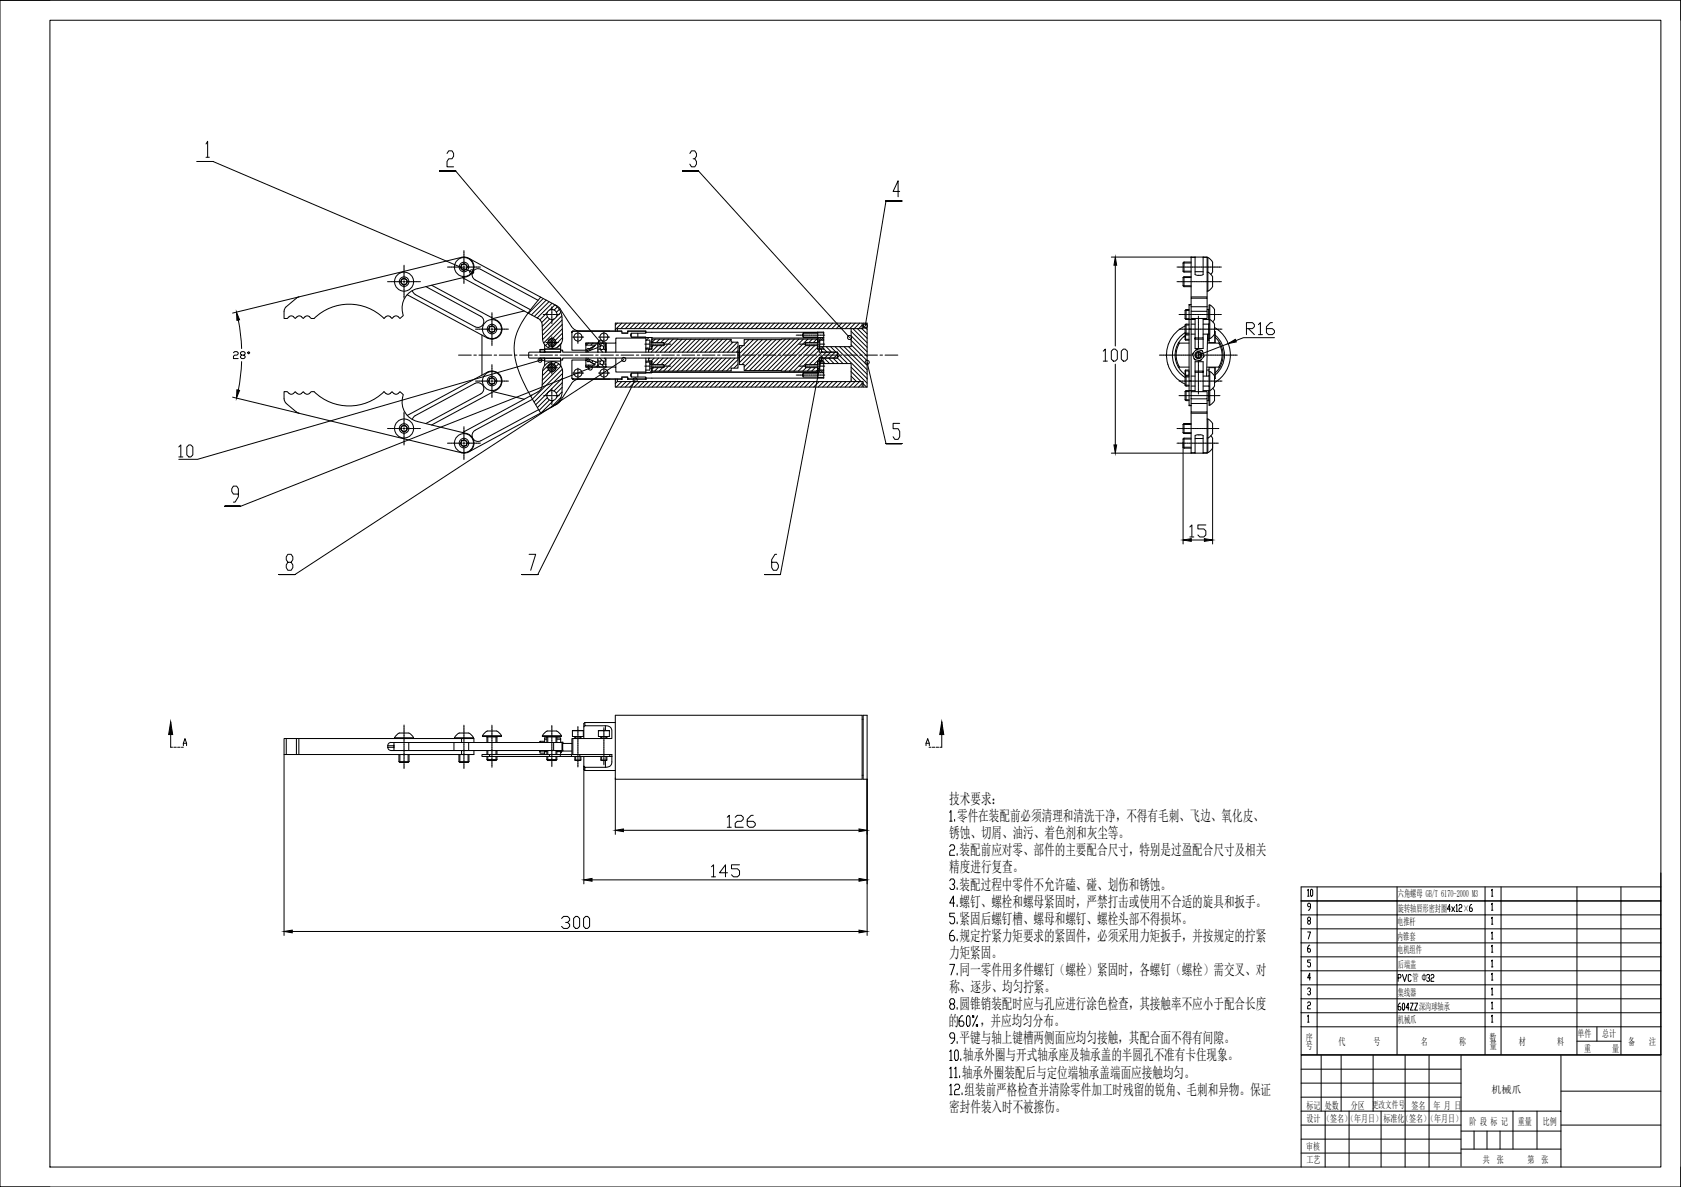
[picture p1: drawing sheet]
<svg xmlns="http://www.w3.org/2000/svg" width="841mm" height="594mm" viewBox="0 0 841 594" stroke-linecap="round" stroke-linejoin="round" font-family="sans-serif">
<!-- layer: 0 -->
<g fill="none" stroke="#000" stroke-width=".51">
<path d="M201 140l1-1 2 1-1 2-1 1-2-1zM231 133l1-1 2 1-1 2h-1l-2-1zM233 139l-24 5a10 10 0 0 0-7 14l-2 1-2-1-2 1-2-1-2 1a25 25 0 0 0-35 0h-1l-3-1-1 1-2-1-2 1-3-1-1 1h-2v-4l1-2M233 139a5 5 0 0 0 4-7 5 5 0 0 0-6-3l-83 20M234 129l43 23a8 8 0 0 1 4 7v10a5 5 0 0 1-4 5 5 5 0 0 1-6-4v-8l-1-2-39-21M592 131v5M592 131v1v4M592 138v5M592 138v1v4M592 131h4M592 136h4M592 138h4"/>
<path d="M596 129h2v8l2 1 2-1v-8h2M598 136h4M598 129h.1M602 129h.1M604 129v7M604 136h.1M604 136v10M604 129l3 2M604 136l3 3M607 131v5M607 139v4M607 136l-1 1"/>
<path d="M148 149l-5 5M204 148l40 21a5 5 0 0 0 7-2 5 5 0 0 0-2-7M213 143l27 15a3 3 0 0 1 2 4 3 3 0 0 1-4 2l-30-17-2-2M216 143l32 17M262 156l-15 3M269 150l-28-15a3 3 0 0 0-4 1 3 3 0 0 0 1 4l27 15M278 153l2 2M280 155l6 9 2 1 2 1M592 143h4M593 155h2M593 160h2M593 155v4v1"/>
<path d="M593 155v5M596 153h-1v7M596 154v2h8v-2M596 156v3h8v-3M596 154v-5h8v5M596 149h8M596 152l-1 1M596 160h2M596 149v-20h8v20M596 159v1M596 154h8M598 159v10h4v-10"/>
<path d="M602 160h3M604 155h1M604 146h.1M605 155v5M605 160v9M605 160v-7v7M605 155h.1M605 153l3 2v5l-1 1M605 160l3 2v5M607 143l-3 3M241 168v20M245 164l1-1 2 1-1 2h-1l-2-1z"/>
<path d="M264 177l17-1v-1h1v1h43v-1h1v-2h6v-1v-1h-6v-1h40v1h3v13h-3v2h-40v-2h6v-1v-1h-6v-1h-1v-2h-43v1h-1v-1h-16zM270 175h2v1h-2zM270 176h.1M270 179v1M270 179h2v1h-2zM272 175h-2M272 175h9v1h-9zM272 179v2h9v-2M272 175h9M272 172v3M272 176h.1M272 179h.1"/>
<path d="M272 179h9M281 172v3M281 179h.1M287 166h24v1h3v-1h9v1h-7l-1 1 1 1h7h-15v3h-15v3h-7v-9zM287 166h-1M287 166h24M287 166h.1M293 175v1M293 179v1M294 179v2h1M294 176v-1v1M294 176h.1"/>
<path d="M294 179v1M299 174l-5 2M299 172v4M299 179v5M299 175h1M299 173h1M302 173h1v3M303 172h-10v1h5l-3 2h-1M303 172v4zM303 172v3h-1M303 179v5M308 172v4"/>
<path d="M308 179v5M311 167h3M311 166h.1M314 166h9M314 166h.1M316 167v2M319 167v2M323 167l86-1v1h-7l-1 1 1 1h7h-86M323 169h3v2h-1v-1h-2v4M323 166h.1M323 169v1M323 174v2"/>
<path d="M323 179v2M325 179h44M325 176h44M325 171v2h1v2h-3M325 173v1h-2M326 171v2M332 171v2M370 176h-1v3h1M370 173v8M372 170h37v1h-6v2h6v2h2v1h8v3h-8v2h-2v1l-6 1v1h6v2l-37-1v-3h-2v-9h2zM402 167v2M403 171v2"/>
<path d="M409 167v2M409 171v2M410 171v2h-1v2h3v-1h-2v-1M412 167l-3-1 3 1v2M412 169h-3v2h1v-1h2M412 169v4M419 176v3M426 164v9h-16v3h9l1 2-1 1h-9v3h16v9M431 164h1v-2h2v32h-2v-3h-1M431 164v-2h-123v4M431 164h-122v2M590 172a12 12 0 0 0 0 12"/>
<path d="M590 172h5M590 172a11 11 0 0 0 0 12M592 169l-2 3M592 169h1M593 163v-1v5zM593 168l-1 1M593 167a13 13 0 0 0 0 22M593 163a16 16 0 0 0-9 15 16 16 0 0 0 9 14M593 167h2M593 170h2M593 167v3M593 162h2"/>
<path d="M595 165v-5h1v5M595 165v26h1v-26M595 165h1M596 167h2M596 162h2M597 178v1M597 177v1M597 179l1 1M598 170h4M598 169v5h4v-5M598 175l-1 2M599 175h-1"/>
<path d="M599 175h2M601 175l1 3-1 2M601 175l1 1M602 167h3M602 162h3M602 178v1M604 172h6M604 170h1M604 167v21M605 162v5M605 167v3M605 170h.1"/>
<path d="M605 167h.1M605 169v2h3M605 162h.1M608 166h.1M608 167l-3 2M608 164a16 16 0 0 1 0 27M608 166v5M608 169l2 3M608 168a13 13 0 0 1 0 20M610 172a11 11 0 0 1 0 12M610 172a12 12 0 0 1 0 12M145 197h1h1"/>
<path d="M145 197l-1-1h-2v4l1 2M147 197l1-1 1 1M149 197h1h1M151 197l1-1 1 1M153 197h1h1M155 197l1-1h1a25 25 0 0 0 35 0l1 1M193 197h1h1M195 197l1-1 1 1M197 197h1h1M199 197l1-1 2 1a10 10 0 0 0 7 14l24 6M244 186l-40 22M244 186a5 5 0 0 1 7 2 5 5 0 0 1-2 7"/>
<path d="M245 190l1-1 2 1-1 2h-1l-2-1zM247 196l15 4M248 195l-32 18M266 200l-28 15a3 3 0 0 0-1 4 3 3 0 0 0 4 2l28-16M269 196l-38 20M269 196l2-3v-7a5 5 0 0 1 6-5 5 5 0 0 1 4 5v10a8 8 0 0 1-4 7l-43 23M272 181v2M281 181v2M286 189l1 1M287 190h24M290 190h-2l-2 1-6 10M294 180l5 1"/>
<path d="M295 181l3 1M298 182l-5 1v1h10M299 181h1M299 182h1M302 181h1M302 182h1M308 190v4h123v-3M309 190v1h122M311 189v1h-24M311 189h3v1h9v-1h-7l-1-1 1-1h7v-1h-15v-2h-15v-4h-7v9M311 189h3M314 190h9"/>
<path d="M316 187v2M319 187v2M323 187l86-1v1h-7l-1 1 1 1h10M323 185h2v-1h1v3h-3M323 181h3v1h-1v2M323 189h89M323 185v2M325 182v-1h-2v4M326 186h83M326 182v2M332 182v2M402 187v2"/>
<path d="M403 182v2M409 182v2M409 187v2M410 182v-1h2h-3v1h1v2M412 182v3h-2v-1h-1v3h3v2M412 185v2M590 184l3 3M590 184h5M593 189v-1v5zM593 185h2M593 188h2M593 185v3"/>
<path d="M593 196h2v7h1M593 196v5M593 196v4v1M593 193h2M595 191v5h1v-5M596 196h8v4h-8zM596 200v2h8v-2M596 188h2M596 193h2M598 196v-10h4v10M598 196h-2M598 186h4"/>
<path d="M598 186v-5h4v5M598 180h2M601 180h-1M602 193h3M602 196h3M604 184h6M605 196v5M605 186v9M605 195v8v-8M605 195h.1M605 185h-1M605 188h-3"/>
<path d="M605 195v1M605 186l3 2v5l-3 2M607 194l1 2v4l-3 3M608 189h.1M608 184v5M608 184h-3v2M610 184l-2 3M143 202l5 4M148 206l83 21a5 5 0 0 0 6-4 5 5 0 0 0-4-6M201 213h1l2 1-1 2h-1l-2-1zM206 210l2-2 30-16a3 3 0 0 1 4 1 3 3 0 0 1-2 4l-27 15M280 201l-2 2"/>
<path d="M592 212v5M592 219v5M592 219v1v4M592 212h4M592 217h4M592 219h4M593 201h2M595 203h1M596 202v4h8v-4M596 206v1h8v-1M596 207v20h2v-9h1h3v9h2M598 219h4"/>
<path d="M604 210h.1M604 219h.1M604 201h1M604 207v20h-8M604 210v9M604 219v8M604 210l3 2M605 201h.1M606 218l1 1M607 212v5M607 219v5M607 217l-3 2"/>
<path d="M231 221l1-1 2 1-1 2h-1l-2-1zM592 224h4M598 227h.1M602 227h.1M607 224l-3 3M308 358h123v32h-123zM431 360h1M432 358h2v32h-2zM143 370h-1v8h1M148 370h-5v8h5M150 370h-2v8h2M150 378h81"/>
<path d="M150 370v8M150 370h81M194 374h3M194 373v1M194 374l1 1 1 1h35M197 373h-3M197 372v4M197 369v1M197 369l10 1M197 369l3-2h5l2 2M200 378v3M205 372v4"/>
<path d="M205 378v3M227 372v4M227 369v1M227 369h10M230 378v3M231 372h-35h-1l-1 1M234 367h-4l-3 2M234 372h-3v-2h6v2M234 376h-3v2h6v-2M234 372h43v4h-43M234 372v4M235 367l2 2"/>
<path d="M235 378v3M237 369v1M241 368h10M243 369h1M244 369v3M244 376v2M244 379v1M244 369h5M245 378h-4v1h4M248 366h-4l-3 2M249 366l2 2M249 369v3"/>
<path d="M249 376v2M249 379v1M249 369h.1M270 376v1h2M270 376h2v2M270 371h.1M271 368h10M272 371h-2v1M272 376h2M272 370h2M273 369h1M274 369v3"/>
<path d="M274 376v2M274 379v1M274 369h-2v3M274 369h5M275 378h-30v1h30M277 372h4v4h-4M278 366l3 2M279 366h-5l-3 2M279 369h2v1M279 369v3M279 376v2M279 379v1"/>
<path d="M279 376h2M279 370h2M279 369h.1M280 378h-5v1h5M280 378h6v1h-6M280 378v1M281 376h-2M281 371v1M281 370v2M281 376h.1M281 376v2M281 376h5"/>
<path d="M281 372v4M281 372h5M286 378h4v1h-4M286 366h6M286 366v3h6v-3M287 370h-1v8M287 369h1M288 369v1M288 379v1M288 369h3M290 378h15v1h-15M291 369v1"/>
<path d="M291 379v1M291 369h.1M292 379v4M293 362v1l12 1 1 1v5h-19v8M293 363l-1 1v6M293 362h15M293 362l-1 2M299 366h6M299 366v3h6v-3M300 369h1M301 369v1M301 379v1"/>
<path d="M301 369h3M303 363v3M304 369v1M304 379v1M304 369h.1M305 378h1v4l-1 2h-12v2M305 379h1M200 381v1l5-1M200 381h5M230 381v1l5-1M230 381h5M244 380v1h4l1-1"/>
<path d="M244 380h5M274 380v1h4l1-1M274 380h5M288 380h3M293 384l-1-1 1 3M293 386h15M301 380h3M303 381v3M431 388h1"/>
<circle cx="232" cy="134" r="5"/>
<circle cx="232" cy="134" r="2.4"/>
<circle cx="232" cy="134" r="1.5"/>
<circle cx="202" cy="141" r="5"/>
<circle cx="202" cy="141" r="2.4"/>
<circle cx="202" cy="141" r="1.5"/>
<circle cx="276" cy="157" r="2.5"/>
<circle cx="246" cy="165" r="5"/>
<circle cx="246" cy="165" r="2.4"/>
<circle cx="246" cy="165" r="1.5"/>
<circle cx="276" cy="171" r="2"/>
<circle cx="289" cy="169" r="2"/>
<circle cx="301" cy="174" r="1"/>
<circle cx="302" cy="169" r="2"/>
<circle cx="600" cy="178" r="1.8"/>
<circle cx="600" cy="178" r="1.5"/>
<circle cx="600" cy="178" r="1.2"/>
<circle cx="246" cy="191" r="5"/>
<circle cx="246" cy="191" r="2.4"/>
<circle cx="246" cy="191" r="1.5"/>
<circle cx="276" cy="184" r="2"/>
<circle cx="276" cy="198" r="2.5"/>
<circle cx="289" cy="187" r="2"/>
<circle cx="301" cy="181" r="1"/>
<circle cx="302" cy="187" r="2"/>
<circle cx="202" cy="214" r="5"/>
<circle cx="202" cy="214" r="2.4"/>
<circle cx="202" cy="214" r="1.5"/>
<circle cx="232" cy="222" r="5"/>
<circle cx="232" cy="222" r="2.4"/>
<circle cx="232" cy="222" r="1.5"/>
</g>
<g fill="#000" stroke="#000" stroke-width=".5">
<path d="M558 129l1 4h-2zM118 156l2 4h-1zM614 172l4-2 1 1zM119 195h1l-2 4zM557 223h2l-1 4zM592 270h4v1zM603 270h4l-4 1zM85 361l1 7h-2zM471 361l1 7h-2zM308 416l4-1v1zM430 415l4 1h-4zM292 440h4v1z"/>
<path d="M430 440h4l-4 1zM142 466h4v1zM430 466h4l-4 1z"/>
<circle cx="272" cy="176" r=".2"/>
<circle cx="286" cy="166" r=".2"/>
<circle cx="295" cy="175" r=".2"/>
<circle cx="303" cy="172" r=".2"/>
<circle cx="303" cy="175" r=".2"/>
<circle cx="598" cy="169" r=".2"/>
<circle cx="287" cy="190" r=".2"/>
<circle cx="303" cy="184" r=".2"/>
<circle cx="311" cy="190" r=".2"/>
<circle cx="314" cy="190" r=".2"/>
<circle cx="323" cy="190" r=".2"/>
<circle cx="602" cy="186" r=".2"/>
<circle cx="281" cy="376" r=".2"/>
<circle cx="281" cy="372" r=".2"/>
</g>
<g fill="none" stroke="#000" stroke-width=".5">
<path d="M0 0h841v594h-841zM0 0h25M25 10h806v574h-806zM841 0v10M103 72l1-1v8M103 79h2M224 77v-2h2l1 2-1 2h-2v2v2h3M345 77l1-2h2v2v1v1h-1M348 79v2v2h-2l-1-1M99 81h8zM107 81l129 55M220 86h8z"/>
<path d="M228 86l72 85M342 86h8zM350 86l75 83M450 96h-3l2-6v8M443 101h8zM443 101l-10 62M202 133v7M224 134h7M232 134h1M232 125v8M232 133v1M232 135v7"/>
<path d="M233 134h7M556 129h40M558 133v40M589 134h22M592 139h4M592 132h4M592 136h4M150 149l-34 8M194 141h7M202 141h1M202 140v1M202 142v7"/>
<path d="M203 141h7M246 156v8M271 149l-7 8-4 6-2 5-1 6 1 5 2 8 4 8 7 12M272 149l-8 8M272 157h4M273 150l-7 8M274 156l-4 4M274 159l-3 2M275 151l-8 7M275 160l-4 3M276 157h.1M276 154v3"/>
<path d="M276 157v1M276 158v4M276 152l-7 7M277 157h3M277 160l-6 6M278 153l-3 2M279 154l-2 1M280 155l-2 1M281 156l-3 3M281 158l-10 10M589 141h22M590 157h21"/>
<path d="M592 143h4M593 155h2M593 159h2M600 158v17M117 177v-1l2 1v1h-2v1h2M119 160l2 14M121 178l-1-1 1-1h1l1 1-2 1-1 1h2h1l-1-1M124 177v-1l1 1h-1zM229 178h7M237 178h1M238 165h7M240 178h6"/>
<path d="M246 165h1M246 164v1M246 166v7M247 165h7M247 178h1M250 178h6M257 178h2M260 178h6M268 178h1M270 178h6M273 171h3M274 171l2 2"/>
<path d="M274 172l-1 1M274 171l3 2M274 172l1 1M275 170l2 3M275 173l-1 1M275 170l3 2M276 169l2 3M276 171h.1M276 169v3M276 172v2M277 171h2M277 170l1 1"/>
<path d="M278 178h1M280 178h7M281 172l-2 2M281 160l-10 10M281 162l-9 10M281 165l-5 4M281 167l-3 3M281 169l-5 5M286 169h3M288 178h1M289 169h.1M289 166v2"/>
<path d="M289 169v3M290 169h2M290 178h7M294 172l-1 1M297 172l-1 1M298 178h1M299 172l-4 3M299 174h.1M299 176h.1M299 172l2 1M299 169h3M300 179l1 1"/>
<path d="M300 175l2 1M301 178h6M302 172l1 1M302 169h.1M302 166v2M302 169v3M302 179l1 1M302 175l1 1M303 169h2M308 178h1M309 162l-1 1M311 178h6"/>
<path d="M311 162l-3 3M312 180l-164 108M313 162l-2 2M316 162l-3 2M318 162l-3 2M318 178h2M320 162l-3 2M321 178h6M322 162l-2 2M323 172h13M325 162l-3 2M325 175h.1"/>
<path d="M325 179v1M327 173l-1 1M327 162l-3 2M327 179l-1 2M328 170l-2 1M329 178h1M329 173l-3 3M329 162l-3 2M330 179l-4 3M330 170l-2 1M331 178h6M331 173l-3 3"/>
<path d="M331 162l-2 2M332 179l-3 3M332 170l-1 1M334 162l-3 2M334 179l-3 3M335 170l-3 2M336 162l-3 2M336 179l-4 4M337 170l-7 6M338 162l-3 2M338 179l-6 7M339 178h1"/>
<path d="M339 170l-6 6M340 162l-2 2M341 179l-7 7M341 170l-6 6M341 178h7M343 162l-3 2M343 179l-6 7M343 170l-6 6M345 162l-3 2M345 179l-6 7M346 170l-7 6M347 162l-3 2"/>
<path d="M348 179l-7 7M348 170l-6 6M349 178h1M349 162l-2 2M350 179l-7 7M350 170l-6 6M351 178h7M352 162l-3 2M352 179l-6 7M352 170l-6 6M354 162l-3 2M354 179l-6 7"/>
<path d="M355 170l-7 6M356 162l-3 2M356 179l-6 7M357 170l-7 6M358 162l-2 2M359 179l-7 7M359 178h1M359 170l-6 6M361 162l-3 2M361 179l-6 7M361 170l-6 6M362 178h6"/>
<path d="M363 162l-3 2M363 179l-6 7M364 170l-7 6M365 162l-3 2M365 179l-6 7M366 170l-7 6M367 171l-5 5M367 162l-3 2M368 179l-7 7M369 171l-5 5M369 178h1M369 173l-3 3"/>
<path d="M369 175l-1 1M369 180l-5 6M369 162l-2 2M372 173l-2 2M372 178h6M372 162l-3 2M372 170h.1M374 162l-3 2M375 170l-3 2M376 162l-3 2M377 170l-7 7M378 162l-2 2"/>
<path d="M379 170l-9 9M379 178h2M381 162l-3 2M381 170l-11 11M382 178h6M383 162l-3 2M384 170l-13 12M385 162l-3 2M386 170l-14 14M387 162l-2 2M388 170l-15 15M389 178h2"/>
<path d="M390 162l-3 2M390 170l-15 15M392 162l-3 2M392 178h6M393 170l-16 15M394 162l-3 2M395 170l-16 15M396 162l-2 2M397 170l-15 15M398 168h15M399 162l-3 2M400 178h1"/>
<path d="M400 172h13M400 170l-16 15M401 162l-3 2M402 170l-16 15M402 178h7M403 173l-12 12M403 162l-3 2M404 170l-16 15M405 173l-12 13M405 162l-2 2M406 170l-1 1M408 173l-13 13"/>
<path d="M408 162l-3 2M409 170l-2 1M409 174l-12 12M409 171h1M409 170l1 1M409 169l2 1M410 178h1M410 175l-11 11M410 180l-3 2M410 162l-3 2M410 169l1 1M411 180l-21 108"/>
<path d="M411 169l1 1M411 176h1M411 173l1 1M411 176l-6 6M412 169h.1M412 175l2 1M412 162l-3 2M412 179l3 3M412 178h7M413 173l3 3M413 176l-3 3M414 162l-2 2"/>
<path d="M415 179l2 3M416 173l2 3M416 176l-3 3M417 162l-3 2M417 179l3 3M418 173l16 17M418 176l-3 3M419 162l-3 2M419 177l-2 2M419 179l3 3M420 178l4 4M420 178h1"/>
<path d="M420 173l14 14M421 162l-3 2M422 173l12 12M422 178h7M423 162l-2 2M425 173l9 10M426 162l-3 2M426 173l8 8M426 170l8 8M426 168l8 8M426 166l8 8M427 164l7 8"/>
<path d="M428 162l-3 2M429 164l5 5M430 162l-3 2M430 178h1M431 164l3 3M431 163l-1 1M432 163l2 2M433 178h6M433 162l1 1M440 178h2M443 178h6M552 176l1-1v6"/>
<path d="M556 176l1-1h1l1 1v4l-1 1h-1l-1-1zM561 176l1-1h1l1 1v4l-1 1h-1l-1-1zM580 178h16M590 165h21M593 163h2M593 167h2M593 168h2M593 170h2M598 178h3M600 176v3M603 178h16M614 172l-14 6"/>
<path d="M624 164h3h1v-2l-1-1h-3v6M625 164l3 3M630 162l1-1v6M630 167h2M637 161h-1l-2 3v2l1 1h2l1-1v-1l-1-1h-3M638 169h-16l-4 1M116 199l34 8M121 181l-2 14M238 191h7M246 191h1M246 182v8M246 190v1"/>
<path d="M246 192v7M247 191h7M266 198h.1M270 180l-171 50h-10M272 198h4M273 184h3M274 199l-5 5M274 184l2 2M274 183l3 3M275 183l3 2M275 186l-1-1-3 3M275 182l3 3"/>
<path d="M276 186l-5 4M276 198h.1M276 182l2 2M276 184h.1M276 181l-5 5M276 181v3M276 184v3M276 194v4M276 199v4M277 184h2M277 198h3M277 182l1 1"/>
<path d="M278 181l-1 1M280 182l-2 2M281 183l-10 10M281 199l-5 5M281 196l-3 3M281 194l-3 3M281 185l-15 15M281 192l-4 4M281 189l-13 14M281 187l-14 14M286 187h3M289 187h.1"/>
<path d="M289 184v2M289 187v3M290 187h2M295 183l-1 1M295 180l-1 1M295 184l-175 69M297 181h-1M297 183l-1 1M298 184l1-1 1 1M298 181l-1 1M299 181h.1M299 187h3"/>
<path d="M301 182l1 2M302 187h.1M302 184v2M302 187v3M303 187h2M303 182h.1M309 191l-1 1M311 191l-3 3M313 191l-2 3M316 191l-3 3M318 190l-49 98M318 191l-3 3"/>
<path d="M320 191l-3 3M322 191l-2 3M323 183h13M325 191l-3 3M327 191l-3 3M327 184l-1 1M329 191l-3 3M329 184l-1 2M331 191l-2 3M332 184l-2 2M334 191l-3 3M336 191l-3 3"/>
<path d="M338 191l-3 3M340 191l-3 3M342 191l-2 3M345 191l-3 3M347 191l-3 3M349 191l-3 3M351 191l-2 3M354 191l-3 3M356 191l-3 3M358 191l-3 3M360 191l-2 3M363 191l-3 3"/>
<path d="M365 191l-3 3M366 186h.1M367 191l-3 3M369 182l-2 2M369 191l-2 3M372 191l-3 3M374 191l-3 3M376 191l-3 3M378 191l-2 3M381 191l-3 3M383 191l-3 3M385 191l-3 3"/>
<path d="M387 191l-2 3M390 191l-3 3M392 191l-3 3M394 191l-3 3M396 191l-2 3M398 188h15M399 191l-3 3M400 183h13M401 191l-3 3M403 191l-3 3M403 184l-1 2M405 191l-2 3"/>
<path d="M406 184l-2 2M408 191l-3 3M408 184l-2 2M408 186l1-1 2 2M409 186l1 1M409 184l3 3M410 191l-3 3M410 184h.1M410 182h1M411 180l1 1M411 185l1 1M412 185h.1"/>
<path d="M412 191l-3 3M412 181l1 1M414 191l-2 3M417 191l-3 3M419 191l-3 3M421 191l-3 3M423 191l-2 3M426 191l-3 3M426 191h.1M426 188l3 3M426 186l5 5M426 184l8 8"/>
<path d="M428 191l-3 3M430 191l-3 3M431 192l-1 2M432 192l2 2M434 181l9 41M552 181h2M558 182v41M590 198h20M590 191h21M593 186h2v2h-2M593 189h2M593 193h2"/>
<path d="M593 196h2M600 181v16M194 214h7M202 214h1M202 206v8M202 214v1M202 215v8M203 214h7M232 214v7M275 200l-5 5M277 200l-6 7M450 212h-3v3h2l1 1v3l-1 1h-1l-1-1"/>
<path d="M589 214h21M592 212h4M592 217h4M592 220h4M593 200h2M89 224l1-1v6M89 229h2M93 224l1-1h1l1 1v4l-1 1h-1l-1-1zM224 222h7M232 222h1M232 221v1M232 223v7"/>
<path d="M233 222h7M443 222h8zM556 227h40M589 222h21M592 221v51M592 224h4M607 221v51M112 253h8zM119 247h-2l-1-1 1-3h1l1 2v4l-1 2h-1M265 277h3l-2 8M389 277h-1l-2 3v4l1 1h2v-2v-2h-3M595 264l1-1v6"/>
<path d="M595 269h2M596 270h7M603 263h-4v2h3l1 1v2l-1 1h-2l-1-1M140 288h8zM144 281l-1-2 1-2h2l1 2v1l-1 1h-2l-1 2 1 2h2l1-1-1-3M261 288h8zM383 288h7zM85 361v13h1M87 374h1M89 374h1M91 374h1M92 373l1-3v3"/>
<path d="M92 372h1M142 378v90M200 378v4M202 363v22M204 378v4M230 378v4M232 363v22M234 378v4M244 369v3M244 376v2M244 379v2M246 363v21"/>
<path d="M248 369v3M248 376v2M248 379v2M274 369v3M274 376v2M274 379v2M276 363v21M278 369v3M278 376v2M278 379v2M288 369v1M288 379v2"/>
<path d="M289 364v20M290 369v1M290 379v2M301 369v1M301 379v2M302 364v19M303 369v1M303 379v2M463 373l1-3 1 3M463 372h2M465 374h1M466 374h2"/>
<path d="M468 374h2M471 361v13h-1M292 383v59M308 389v29M434 390v78M312 416h118M364 409l1-1v6M364 414h2M368 409l1-1h2l1 1v1l-1 1h-2l-1 1v2h4M377 408h-1l-2 2v3l1 1h2l1-1v-1l-1-1h-3M475 407l1-1v5M475 411h1"/>
<path d="M478 410v1M356 434l1-1v6M356 439h2M364 437h-4l3-4v6M370 433h-4v2h3l1 1v2l-1 1h-2l-1-1M475 424l1-1h1l1 1-1 1h-1l-1 1v2h3M479 427v1M831 437v14M281 460l1-1h2l1 1v1l-1 1h-1M287 460l1-1h1l1 1v4l-1 1h-1l-1-1zM292 460l1-1h1l1 1v4l-1 1h-1l-1-1zM296 440h134"/>
<path d="M475 441l1-1h1l1 2-2 1M477 443h1l-1 2h-1l-1-1M478 452h-3l2-4v6M478 457h-3v2h2l1 1-1 2h-1l-1-1M479 444v1M479 453v1M651 451h180zM651 458h180M656 454h-1v-2l1 1v1l-1 2M659 451v77M699 444v84M726 455h-2l1-2v3"/>
<path d="M726 454l2 2M728 454l-2 2M729 453v3M729 456h.1M730 453h1v1l-1 1v1h1M736 453l-1 1v2h1v-2h-1M743 444v84M746 453l1-1v4M746 460l1-1v4M746 446l1-1v4M746 456h1M746 449h1"/>
<path d="M751 444v84M789 444v84M811 444v84M831 444h-180v84h180v-14M831 451v63M146 466h284M284 462l1 1v1l-1 1h-2l-1-1M477 466h-1l-1 1v3l1 1h1l1-1-1-2h-2M479 461v1M479 470v1M651 465h180M651 472h180"/>
<path d="M651 479h180M654 466h2l-1 4M655 461v-2l1 1-1 1h-1l1 2 1-1-1-1M655 473l-1 1v2l1 1 1-2h-1h-1M746 467l1-1v4M746 474l1-1v4M746 463h1M746 470h1M746 477h1M475 483h3l-2 5M479 487v1M651 486h180"/>
<path d="M651 493h180M651 500h180M654 495l1-1 1 1-1 1M655 496v2l-1-1M656 480h-2v2h1h1l-1 2-1-1M656 489h-2l1-2v4M699 489h2v-1h-2v3M702 488l1 3 1-3M706 488h-1v3h1M714 488h1v1M715 489v2h-1M716 488h1v1l-1 1v1h1"/>
<path d="M746 481l1-1v4M746 488l1-1v4M746 495l1-1v4M746 484h1M746 491h1M746 498h1M476 502l-1-1 1-1h1l1 2-3 1 1 2h1l1-1-1-2M478 520h-2l-1-1 1-2h1l1 1v2l-2 2M479 504v1M482 508h-1l-1 2v3v1h2v-1v-2h-2M484 508l1 1v4v1l-1-1v-4zM487 508v1z"/>
<path d="M488 513h1v1h-1zM489 508l-2 6M651 507h180M651 514h180M654 502l1-1 1 1-1 1-1 1v1h2M654 509l1-1v4M654 512h1M701 502l-2 1v2l2 1v-2h-2M702 502l1 1-1 3v-1zM705 504h-2l2-2v4M706 502h1l-1 4h1M708 502h1l-1 4h1"/>
<path d="M746 502l1-1v4M746 509l1-1v4M746 505h1M746 512h1M799 514v7M475 526l1-1v6M475 535l1-1v5M475 531h1M475 539h1M478 535v-1v5M478 539h1M478 525l1 1v4v1l-1-1v-4z"/>
<path d="M479 521v1M480 538v1M481 530v1M651 535h80M661 528v28M671 528v28M687 528v28M703 528v56M715 528v56M731 528v56M781 528v28M789 521h22"/>
<path d="M831 528h-180v56M475 543h1v5M475 548h1M478 543h1h1l-1 2h-1v1v2h2M481 547v1M651 556h130v28M651 542h80M651 549h80M663 556v28M675 556v28M691 556v28M757 556v19"/>
<path d="M769 556v19M781 546h50M651 563h80M651 570h80M651 577h80M731 566h50M731 575h50M737 566v9M744 566v9M750 566v9M781 563h50M0 594h25"/>
<path d="M841 584v10"/>
<circle cx="236" cy="136" r="1"/>
<circle cx="300" cy="171" r="1"/>
<circle cx="312" cy="180" r="1"/>
<circle cx="411" cy="180" r="1"/>
<circle cx="425" cy="169" r="1"/>
<circle cx="433" cy="163" r="1"/>
<circle cx="270" cy="180" r="1"/>
<circle cx="295" cy="184" r="1"/>
<circle cx="318" cy="190" r="1"/>
<circle cx="434" cy="181" r="1"/>
</g>
<!-- layer: 10 -->
<path d="M324 174l-1 1M325 169l-2 1M326 181l-1 1M326 185l-1 2" fill="none" stroke="#000" stroke-width=".51"/>
<g font-size="7.6">
<text x="475" y="402">技术要求：</text>
<text x="479" y="411">零件在装配前必须清理和清洗干净，不得有毛刺、飞边、氧化皮、</text>
<text x="475" y="420">锈蚀、切屑、油污、着色剂和灰尘等。</text>
<text x="480" y="428">装配前应对零、部件的主要配合尺寸，特别是过盈配合尺寸及相关</text>
<text x="475" y="437">精度进行复查。</text>
<text x="480" y="445">装配过程中零件不允许磕、碰、划伤和锈蚀。</text>
<text x="480" y="454">螺钉、螺栓和螺母紧固时，严禁打击或使用不合适的旋具和扳手。</text>
<text x="480" y="462">紧固后螺钉槽、螺母和螺钉、螺栓头部不得损坏。</text>
<text x="480" y="471">规定拧紧力矩要求的紧固件，必须采用力矩扳手，并按规定的拧紧</text>
<text x="475" y="479">力矩紧固。</text>
<text x="480" y="488">同一零件用多件螺钉（螺栓）紧固时，各螺钉（螺栓）需交叉、对</text>
<text x="475" y="497">称、逐步、均匀拧紧。</text>
<text x="480" y="505">圆锥销装配时应与孔应进行涂色检查，其接触率不应小于配合长度</text>
<text x="475" y="514">的</text>
<text x="490" y="514">，并应均匀分布。</text>
<text x="480" y="522">平键与轴上键槽两侧面应均匀接触，其配合面不得有间隙。</text>
<text x="482" y="531">轴承外圈与开式轴承座及轴承盖的半圆孔不准有卡住现象。</text>
<text x="481" y="539">轴承外圈装配后与定位端轴承盖端面应接触均匀。</text>
<text x="483" y="548">组装前严格检查并清除零件加工时残留的锐角、毛刺和异物。保证</text>
<text x="475" y="556">密封件装入时不被擦伤。</text>
</g>
<text font-size="5.7" x="658" y="450" transform="rotate(-90 658 450)">10</text>
<g font-size="5">
<text x="699" y="449">六角螺母 GB/T 6170-2000 M3</text>
<text x="699" y="456">旋转轴唇形密封圈</text>
<text x="732" y="456">×</text>
<text x="699" y="463">电推杆</text>
<text x="699" y="471">内锥套</text>
<text x="699" y="477">电机组件</text>
<text x="699" y="485">后端盖</text>
<text x="707" y="491">管 Φ</text>
<text x="699" y="499">集线器</text>
<text x="710" y="506">深沟球轴承</text>
<text x="699" y="512">机械爪</text>
<text x="653" y="521">序</text>
<text x="745" y="521">数</text>
<text x="789" y="519">单件</text>
<text x="802" y="519">总计</text>
<text x="653" y="525">号</text>
<text x="670" y="523">代</text>
<text x="687" y="523">号</text>
<text x="711" y="523">名</text>
<text x="730" y="523">称</text>
<text x="745" y="525">量</text>
<text x="760" y="523">材</text>
<text x="779" y="523">料</text>
<text x="793" y="526">重</text>
<text x="807" y="526">量</text>
<text x="815" y="523">备</text>
<text x="825" y="523">注</text>
<text x="746" y="547">机械爪</text>
<text x="654" y="555">标记</text>
<text x="663" y="555">处数</text>
<text x="676" y="555">分区</text>
<text x="706" y="555">签名</text>
<text x="717" y="555">年 月 日</text>
<text x="654" y="561">设计 （签名）（年月日）</text>
<text x="692" y="561">标准化（签名）（年月日）</text>
<text x="735" y="563">阶 段 标 记</text>
<text x="759" y="563">重量</text>
<text x="772" y="563">比例</text>
<text x="653" y="576">审核</text>
<text x="654" y="582">工艺</text>
<text x="742" y="582">共 张</text>
<text x="764" y="582">第 张</text>
</g>
<text font-size="4.7" x="686" y="555">更改文件号</text>
</svg>
